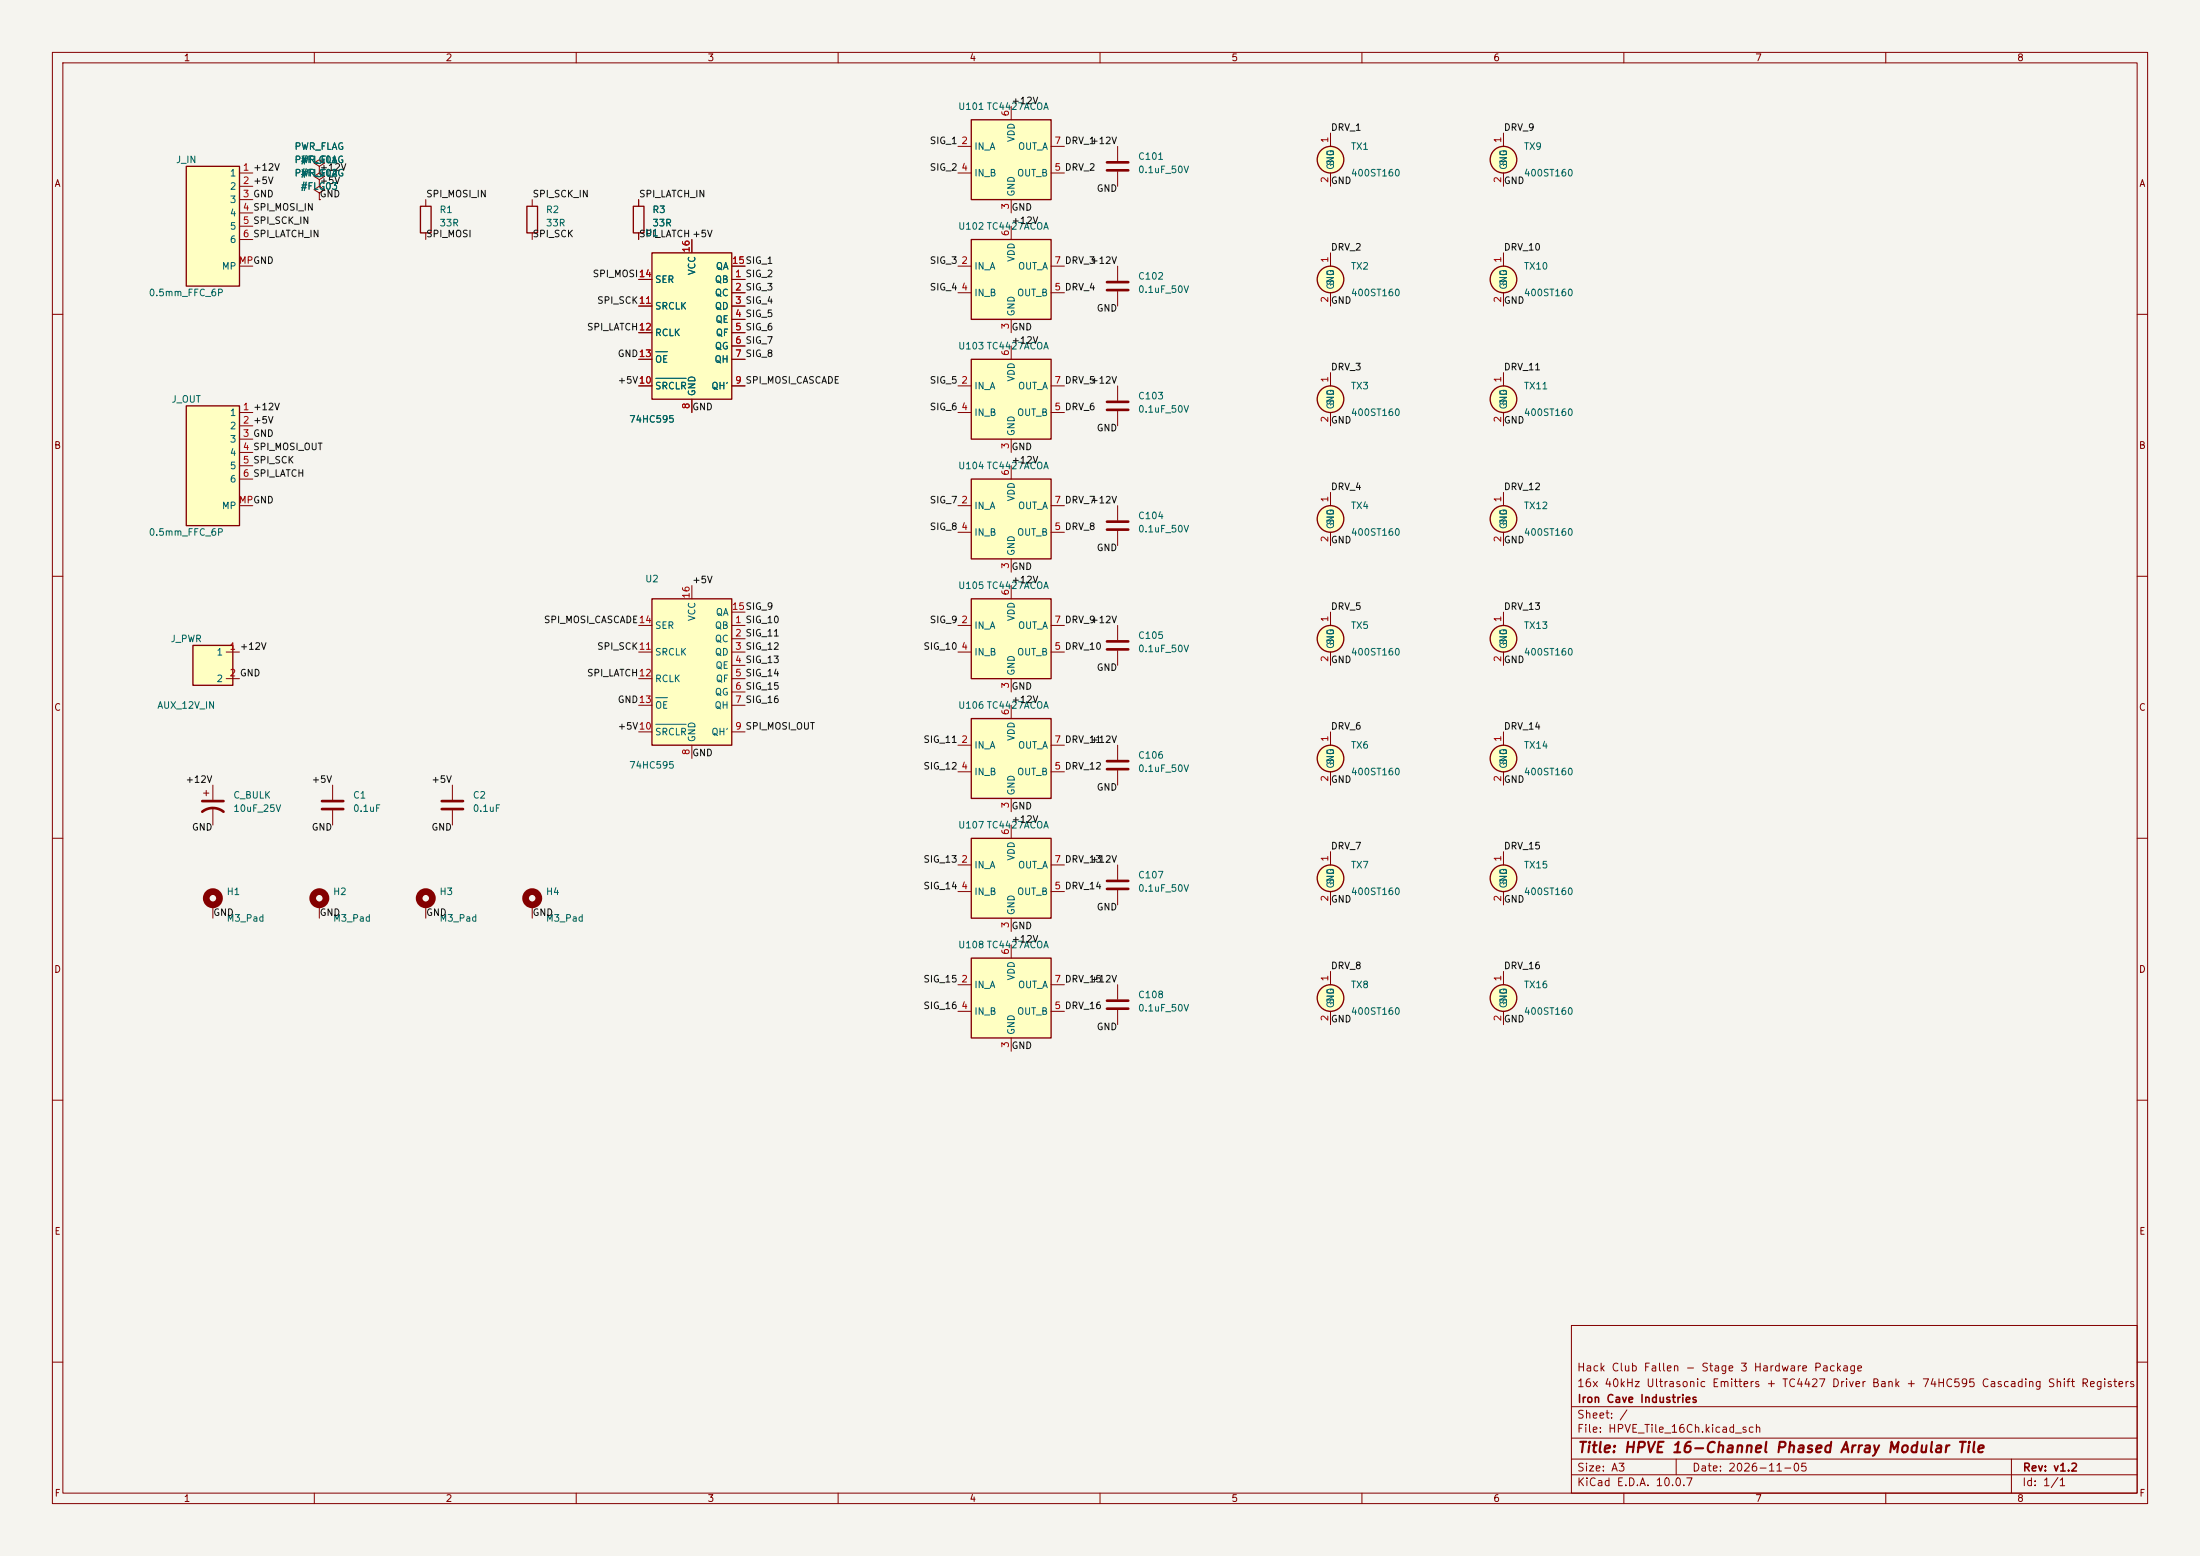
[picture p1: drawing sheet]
<svg xmlns="http://www.w3.org/2000/svg" width="420mm" height="297mm" viewBox="0 0 420 297" stroke-linecap="round" stroke-linejoin="round" font-family="sans-serif">
<path d="M0 0h420v297h-420z" fill="#f5f4ef" stroke="#f5f4ef" stroke-width=".19"/>
<g fill="none" stroke="#840000" stroke-width=".19">
<path d="M10 10h400v277h-400zM12 12h396v273h-396zM60 10v2M110 10v2M160 10v2M210 10v2M260 10v2M310 10v2M360 10v2M287 48.3v2.5M287 55.9v2.5M10 60h2"/>
<path d="M408 60h2M10 110h2M254 116.8v2.6M408 110h2M254 124.5v2.5M10 160h2M408 160h2M10 210h2M408 210h2M300 253h108v32h-108zM10 260h2M300 278.5h108"/>
<path d="M300 274.5h108M300 268.5h108M320 278.5v3M384 278.5v6.5M408 260h2M60 285v2M110 285v2M160 285v2M210 285v2M260 285v2M300 281.5h108M310 285v2"/>
<path d="M360 285v2"/>
</g>
<g fill="#ffffc2" stroke="#ffffc2" stroke-width=".19">
<circle cx="287" cy="53.3" r="2.54"/>
<circle cx="254" cy="121.9" r="2.54"/>
</g>
<g fill="none" stroke="#840000" stroke-width=".25">
<circle cx="287" cy="53.3" r="2.54"/>
<circle cx="254" cy="121.9" r="2.54"/>
</g>
<path d="M35.6 77.5h10.1v22.8h-10.1z" fill="#ffffc2"/>
<g fill="none" stroke="#840000" stroke-width=".25">
<path d="M80.3 39.4h2v5.1h-2zM100.6 39.4h2v5.1h-2zM35.6 77.5h10.1v22.8h-10.1z"/>
<circle cx="287" cy="30.5" r="2.54"/>
<circle cx="254" cy="76.2" r="2.54"/>
<circle cx="254" cy="99.1" r="2.54"/>
<circle cx="254" cy="144.8" r="2.54"/>
<circle cx="254" cy="167.6" r="2.54"/>
<circle cx="287" cy="167.6" r="2.54"/>
<circle cx="254" cy="190.5" r="2.54"/>
</g>
<g fill="none" stroke="#840000" stroke-width=".19">
<path d="M81.3 38.1v1.3M101.6 38.1v1.3M287 25.4v2.5M287 33v2.6M81.3 44.5v1.2M101.6 44.5v1.2M45.7 78.7h2.6M254 71.1v2.6M254 78.7v2.6M45.7 81.3h2.6M45.7 83.8h2.6M45.7 86.4h2.6"/>
<path d="M45.7 88.9h2.6M45.7 91.4h2.6M45.7 96.5h2.6M254 94v2.5M254 101.6v2.5M254 139.7v2.5M63.5 149.9v2.8M63.5 154.7v2.8M86.4 149.9v2.8M86.4 154.7v2.8M254 147.3v2.6M81.3 172.7v2.6"/>
<path d="M254 162.6v2.5M254 170.2v2.5M287 162.6v2.5M287 170.2v2.5M254 185.4v2.6M254 193v2.6"/>
</g>
<g fill="#ffffc2" stroke="#ffffc2" stroke-width=".19">
<circle cx="254" cy="76.2" r="2.54"/>
<circle cx="287" cy="30.5" r="2.54"/>
<circle cx="254" cy="144.8" r="2.54"/>
<circle cx="254" cy="167.6" r="2.54"/>
<circle cx="254" cy="99.1" r="2.54"/>
<circle cx="254" cy="190.5" r="2.54"/>
<circle cx="287" cy="167.6" r="2.54"/>
</g>
<circle cx="81.3" cy="171.4" r="1.27" fill="none" stroke="#840000" stroke-width="1.3"/>
<path d="M61.5 152.9h4M61.5 154.4h4M84.3 152.9h4.1M84.3 154.4h4.1" fill="none" stroke="#840000" stroke-width=".51"/>
<path d="M124.5 114.3h15.2v27.9h-15.2z" fill="#ffffc2"/>
<g fill="none" stroke="#840000" stroke-width=".25">
<path d="M124.5 114.3h15.2v27.9h-15.2z"/>
<circle cx="287" cy="121.9" r="2.54"/>
<circle cx="287" cy="190.5" r="2.54"/>
</g>
<g fill="none" stroke="#840000" stroke-width=".19">
<path d="M121.9 119.4h2.6M132.1 111.8v2.5M139.7 119.4h2.5M139.7 116.8h2.5M287 116.8v2.6M121.9 124.5h2.6M121.9 129.5h2.6M121.9 134.6h2.6M121.9 139.7h2.6M139.7 121.9h2.5M139.7 124.5h2.5M139.7 127h2.5"/>
<path d="M139.7 129.5h2.5M139.7 132.1h2.5M139.7 134.6h2.5M139.7 139.7h2.5M287 124.5v2.5M38.9 151.4h1M39.4 150.9v1M40.6 149.9v2.8M40.6 154.2v3.3M132.1 142.2v2.6M40.6 172.7v2.6M61 172.7v2.6"/>
<path d="M287 185.4v2.6M287 193v2.6"/>
</g>
<path d="M125.2 138.3h5.8M125.2 133.2h2.2" fill="none" stroke="#006464" stroke-width=".19"/>
<g fill="none" stroke="#840000" stroke-width="1.3">
<circle cx="40.6" cy="171.4" r="1.27"/>
<circle cx="61" cy="171.4" r="1.27"/>
</g>
<g fill="#ffffc2" stroke="#ffffc2" stroke-width=".19">
<circle cx="287" cy="190.5" r="2.54"/>
<circle cx="287" cy="121.9" r="2.54"/>
</g>
<path d="M38.6 154.9a3.3 3.3 0 0 1 4.1 0M38.6 152.9h4.1" fill="none" stroke="#840000" stroke-width=".51"/>
<path d="M36.8 123.2h7.6v7.6h-7.6z" fill="#ffffc2"/>
<g fill="none" stroke="#840000" stroke-width=".25">
<path d="M36.8 123.2h7.6v7.6h-7.6z"/>
<circle cx="287" cy="144.8" r="2.54"/>
</g>
<path d="M43.2 124.5h2.5M43.2 129.5h2.5M287 139.7v2.5M287 147.3v2.6M101.6 172.7v2.6" fill="none" stroke="#840000" stroke-width=".19"/>
<circle cx="101.6" cy="171.4" r="1.27" fill="none" stroke="#840000" stroke-width="1.3"/>
<circle cx="287" cy="144.8" r="2.54" fill="#ffffc2" stroke="#ffffc2" stroke-width=".19"/>
<path d="M124.5 48.3h15.2v27.9h-15.2z" fill="#ffffc2"/>
<g fill="none" stroke="#840000" stroke-width=".25">
<path d="M124.5 48.3h15.2v27.9h-15.2z"/>
<circle cx="287" cy="76.2" r="2.54"/>
</g>
<g fill="none" stroke="#840000" stroke-width=".19">
<path d="M121.9 53.3h2.6M121.9 58.4h2.6M132.1 45.7v2.6M139.7 53.3h2.5M139.7 55.9h2.5M139.7 58.4h2.5M139.7 50.8h2.5M121.9 63.5h2.6M121.9 68.6h2.6M121.9 73.7h2.6M132.1 76.2v2.5M139.7 61h2.5"/>
<path d="M139.7 63.5h2.5M139.7 66h2.5M139.7 68.6h2.5M139.7 73.7h2.5M287 71.1v2.6M287 78.7v2.6"/>
</g>
<path d="M125.2 72.2h5.8M125.2 67.1h2.2" fill="none" stroke="#006464" stroke-width=".19"/>
<circle cx="287" cy="76.2" r="2.54" fill="#ffffc2" stroke="#ffffc2" stroke-width=".19"/>
<path d="M185.4 182.9h15.3v15.2h-15.3z" fill="#ffffc2"/>
<g fill="none" stroke="#840000" stroke-width=".25">
<path d="M120.9 39.4h2v5.1h-2zM185.4 182.9h15.3v15.2h-15.3z"/>
<circle cx="254" cy="30.5" r="2.54"/>
<circle cx="254" cy="53.3" r="2.54"/>
<circle cx="287" cy="99.1" r="2.54"/>
</g>
<g fill="none" stroke="#840000" stroke-width=".19">
<path d="M121.9 38.1v1.3M254 25.4v2.5M254 33v2.6M121.9 44.5v1.2M254 48.3v2.5M254 55.9v2.5M287 94v2.5M287 101.6v2.5M182.9 188h2.5M182.9 193h2.5M193 180.3v2.6M193 198.1v2.6"/>
<path d="M200.7 188h2.5M200.7 193h2.5"/>
</g>
<g fill="#ffffc2" stroke="#ffffc2" stroke-width=".19">
<circle cx="254" cy="53.3" r="2.54"/>
<circle cx="254" cy="30.5" r="2.54"/>
<circle cx="287" cy="99.1" r="2.54"/>
</g>
<path d="M35.6 31.8h10.1v22.8h-10.1z" fill="#ffffc2"/>
<path d="M35.6 31.8h10.1v22.8h-10.1z" fill="none" stroke="#840000" stroke-width=".25"/>
<g fill="none" stroke="#840000" stroke-width=".19">
<path d="M45.7 33h2.6M45.7 35.6h2.6M45.7 38.1h2.6M61 36.8l1-.6-1-.6-1.1 .6 1.1 .6v1.3M61 38.1h.1M61 34.3l1-.6-1-.7-1.1 .7 1.1 .6v1.3M61 35.6h.1M61 31.8l1-.7-1-.6-1.1 .6 1.1 .7v1.2M61 33h.1M45.7 40.6h2.6M45.7 43.2h2.6M45.7 45.7h2.6"/>
<path d="M45.7 50.8h2.6"/>
</g>
<path d="M185.4 91.4h15.3v15.3h-15.3z" fill="#ffffc2"/>
<path d="M185.4 91.4h15.3v15.3h-15.3z" fill="none" stroke="#840000" stroke-width=".25"/>
<path d="M182.9 96.5h2.5M193 88.9v2.5M200.7 96.5h2.5M182.9 101.6h2.5M193 106.7v2.5M200.7 101.6h2.5" fill="none" stroke="#840000" stroke-width=".19"/>
<path d="M185.4 68.6h15.3v15.2h-15.3z" fill="#ffffc2"/>
<path d="M185.4 68.6h15.3v15.2h-15.3z" fill="none" stroke="#840000" stroke-width=".25"/>
<path d="M182.9 73.7h2.5M182.9 78.7h2.5M193 66v2.6M200.7 73.7h2.5M200.7 78.7h2.5M193 83.8v2.6" fill="none" stroke="#840000" stroke-width=".19"/>
<path d="M185.4 22.9h15.3v15.2h-15.3z" fill="#ffffc2"/>
<path d="M185.4 22.9h15.3v15.2h-15.3z" fill="none" stroke="#840000" stroke-width=".25"/>
<path d="M182.9 27.9h2.5M182.9 33h2.5M193 20.3v2.6M193 38.1v2.5M200.7 27.9h2.5M200.7 33h2.5M213.4 50.8v2.8M213.4 55.6v2.8" fill="none" stroke="#840000" stroke-width=".19"/>
<path d="M211.3 53.8h4.1M211.3 55.4h4.1" fill="none" stroke="#840000" stroke-width=".51"/>
<path d="M185.4 45.7h15.3v15.3h-15.3z" fill="#ffffc2"/>
<path d="M185.4 45.7h15.3v15.3h-15.3z" fill="none" stroke="#840000" stroke-width=".25"/>
<g fill="none" stroke="#840000" stroke-width=".19">
<path d="M213.4 27.9v2.8M213.4 32.8v2.8M182.9 50.8h2.5M182.9 55.9h2.5M193 43.2v2.5M200.7 50.8h2.5M200.7 55.9h2.5M193 61v2.5M213.4 73.7v2.8M213.4 78.5v2.8M213.4 96.5v2.8M213.4 101.3v2.8"/>
<path d="M213.4 165.1v2.8M213.4 169.9v2.8M213.4 188v2.8M213.4 192.8v2.8"/>
</g>
<path d="M211.3 31h4.1M211.3 32.5h4.1M211.3 76.7h4.1M211.3 78.2h4.1M211.3 99.6h4.1M211.3 101.1h4.1M211.3 168.1h4.1M211.3 169.7h4.1M211.3 191h4.1M211.3 192.5h4.1" fill="none" stroke="#840000" stroke-width=".51"/>
<path d="M185.4 160h15.3v15.3h-15.3z" fill="#ffffc2"/>
<path d="M185.4 160h15.3v15.3h-15.3z" fill="none" stroke="#840000" stroke-width=".25"/>
<path d="M213.4 119.4v2.8M213.4 124.2v2.8M193 157.5v2.5M213.4 142.2v2.8M213.4 147.1v2.8M182.9 165.1h2.5M182.9 170.2h2.5M193 175.3v2.5M200.7 165.1h2.5M200.7 170.2h2.5" fill="none" stroke="#840000" stroke-width=".19"/>
<path d="M211.3 122.4h4.1M211.3 124h4.1M211.3 145.3h4.1M211.3 146.8h4.1" fill="none" stroke="#840000" stroke-width=".51"/>
<path d="M185.4 137.2h15.3v15.2h-15.3z" fill="#ffffc2"/>
<path d="M185.4 137.2h15.3v15.2h-15.3z" fill="none" stroke="#840000" stroke-width=".25"/>
<path d="M193 134.6v2.6M182.9 142.2h2.5M182.9 147.3h2.5M193 152.4v2.5M200.7 142.2h2.5M200.7 147.3h2.5" fill="none" stroke="#840000" stroke-width=".19"/>
<path d="M185.4 114.3h15.3v15.2h-15.3z" fill="#ffffc2"/>
<path d="M185.4 114.3h15.3v15.2h-15.3z" fill="none" stroke="#840000" stroke-width=".25"/>
<g fill="none" stroke="#840000" stroke-width=".19">
<path d="M61 38.1h.1M61 35.6h.1M61 33h.1M121.9 38.1v1.3M121.9 53.3h2.6M121.9 58.4h2.6M121.9 44.5v1.2M132.1 45.7v2.6M139.7 53.3h2.5M139.7 55.9h2.5M139.7 58.4h2.5M139.7 50.8h2.5"/>
<path d="M121.9 63.5h2.6M121.9 68.6h2.6M121.9 73.7h2.6M132.1 76.2v2.5M139.7 61h2.5M139.7 63.5h2.5M139.7 66h2.5M139.7 68.6h2.5M139.7 73.7h2.5M182.9 119.4h2.5M193 111.8v2.5M200.7 119.4h2.5"/>
<path d="M182.9 124.5h2.5M193 129.5v2.6M200.7 124.5h2.5"/>
</g>
<path d="M125.2 72.2h5.8M125.2 67.1h2.2" fill="none" stroke="#006464" stroke-width=".19"/>
<text font-size="2" fill="#840000" x="301" y="277.8">Title: HPVE 16-Channel Phased Array Modular Tile</text>
<g font-size="1.5" fill="#840000">
<text x="300.9" y="262.1">Hack Club Fallen - Stage 3 Hardware Package</text>
<text x="300.9" y="265.1">16x 40kHz Ultrasonic Emitters + TC4427 Driver Bank + 74HC595 Cascading Shift Registers</text>
<text x="301" y="268.1">Iron Cave Industries</text>
<text x="300.9" y="273.8">File: HPVE_Tile_16Ch.kicad_sch</text>
<text x="300.9" y="271.1">Sheet: /</text>
<text x="300.9" y="281.2">Size: A3</text>
<text x="322.9" y="281.2">Date: 2026-11-05</text>
<text x="386" y="281.2">Rev: v1.2</text>
<text x="300.9" y="284">KiCad E.D.A. 10.0.7</text>
<text x="385.9" y="284">Id: 1/1</text>
</g>
<g font-size="1.3" fill="#840000">
<text x="35" y="12">1</text>
<text x="85" y="12">2</text>
<text x="135" y="12">3</text>
<text x="185" y="12">4</text>
<text x="235" y="12">5</text>
<text x="285" y="12">6</text>
<text x="335" y="12">7</text>
<text x="385" y="12">8</text>
<text x="10.3" y="36">A</text>
<text x="408.3" y="36">A</text>
<text x="10.2" y="86">B</text>
<text x="408.2" y="86">B</text>
<text x="10.2" y="136">C</text>
<text x="408.2" y="136">C</text>
<text x="10.2" y="186">D</text>
<text x="408.2" y="186">D</text>
<text x="10.3" y="236">E</text>
<text x="408.3" y="236">E</text>
<text x="10.3" y="286">F</text>
<text x="35" y="287">1</text>
<text x="85" y="287">2</text>
<text x="135" y="287">3</text>
<text x="185" y="287">4</text>
<text x="235" y="287">5</text>
<text x="285" y="287">6</text>
<text x="335" y="287">7</text>
<text x="385" y="287">8</text>
<text x="408.3" y="286">F</text>
</g>
<g font-size="1.3" fill="#006464">
<text x="182.8" y="21.3">U101 TC4427ACOA</text>
<text x="56.1" y="28.9">PWR_FLAG</text>
<text x="185.9" y="28.9">IN_A</text>
<text x="194" y="27.2" transform="rotate(-90 194 27.2)">VDD</text>
<text x="194.2" y="28.9">OUT_A</text>
<text x="257.8" y="28.9">TX1</text>
<text x="290.8" y="28.9">TX9</text>
<text x="33.5" y="31.4">J_IN</text>
<text x="43.8" y="34">1</text>
<text x="56.1" y="34">PWR_FLAG</text>
<text x="56.1" y="31.4">PWR_FLAG</text>
<text x="57.3" y="34">#FLG02</text>
<text x="57.3" y="31.4">#FLG01</text>
<text x="185.9" y="34">IN_B</text>
<text x="194.1" y="34">OUT_B</text>
<text x="217.2" y="30.8">C101</text>
<text x="217.2" y="33.4">0.1uF_50V</text>
<text x="255" y="32.5" transform="rotate(-90 255 32.5)">GND</text>
<text x="255" y="31.8" transform="rotate(-90 255 31.8)">SIG</text>
<text x="257.8" y="34">400ST160</text>
<text x="288" y="32.5" transform="rotate(-90 288 32.5)">GND</text>
<text x="288" y="31.8" transform="rotate(-90 288 31.8)">SIG</text>
<text x="290.8" y="34">400ST160</text>
<text x="43.8" y="36.5">2</text>
<text x="43.8" y="39.1">3</text>
<text x="43.8" y="41.6">4</text>
<text x="57.3" y="36.5">#FLG03</text>
<text x="83.8" y="41">R1</text>
<text x="104.1" y="41">R2</text>
<text x="124.4" y="41">R3</text>
<text x="194" y="37.6" transform="rotate(-90 194 37.6)">GND</text>
<text x="43.8" y="44.1">5</text>
<text x="43.8" y="46.7">6</text>
<text x="83.8" y="43.5">33R</text>
<text x="104.1" y="43.5">33R</text>
<text x="123.1" y="45.4">U1</text>
<text x="124.4" y="43.5">33R</text>
<text x="182.8" y="44.1">U102 TC4427ACOA</text>
<text x="42.3" y="51.8">MP</text>
<text x="133" y="52.6" transform="rotate(-90 133 52.6)">VCC</text>
<text x="136.5" y="51.8">QA</text>
<text x="185.9" y="51.8">IN_A</text>
<text x="194" y="50.1" transform="rotate(-90 194 50.1)">VDD</text>
<text x="194.2" y="51.8">OUT_A</text>
<text x="217.2" y="53.7">C102</text>
<text x="257.8" y="51.8">TX2</text>
<text x="290.8" y="51.8">TX10</text>
<text x="28.3" y="56.8">0.5mm_FFC_6P</text>
<text x="124.9" y="59.4">SRCLK</text>
<text x="124.9" y="54.3">SER</text>
<text x="136.4" y="54.3">QB</text>
<text x="136.4" y="56.8">QC</text>
<text x="136.4" y="59.4">QD</text>
<text x="185.9" y="56.8">IN_B</text>
<text x="194.1" y="56.8">OUT_B</text>
<text x="217.2" y="56.2">0.1uF_50V</text>
<text x="255" y="55.4" transform="rotate(-90 255 55.4)">GND</text>
<text x="255" y="54.6" transform="rotate(-90 255 54.6)">SIG</text>
<text x="257.8" y="56.8">400ST160</text>
<text x="288" y="55.4" transform="rotate(-90 288 55.4)">GND</text>
<text x="288" y="54.6" transform="rotate(-90 288 54.6)">SIG</text>
<text x="290.8" y="56.8">400ST160</text>
<text x="124.9" y="64.5">RCLK</text>
<text x="136.5" y="61.9">QE</text>
<text x="136.5" y="64.5">QF</text>
<text x="194" y="60.5" transform="rotate(-90 194 60.5)">GND</text>
<text x="124.9" y="69.5">OE</text>
<text x="136.3" y="69.5">QH</text>
<text x="136.4" y="67">QG</text>
<text x="182.8" y="67">U103 TC4427ACOA</text>
<text x="32.7" y="77.2">J_OUT</text>
<text x="124.9" y="74.6">SRCLR</text>
<text x="133" y="75.7" transform="rotate(-90 133 75.7)">GND</text>
<text x="135.7" y="74.6">QH'</text>
<text x="185.9" y="74.6">IN_A</text>
<text x="194" y="72.9" transform="rotate(-90 194 72.9)">VDD</text>
<text x="194.2" y="74.6">OUT_A</text>
<text x="217.2" y="76.5">C103</text>
<text x="255" y="77.5" transform="rotate(-90 255 77.5)">SIG</text>
<text x="257.8" y="74.6">TX3</text>
<text x="288" y="77.5" transform="rotate(-90 288 77.5)">SIG</text>
<text x="290.8" y="74.6">TX11</text>
<text x="43.8" y="79.7">1</text>
<text x="43.8" y="82.2">2</text>
<text x="120" y="81">74HC595</text>
<text x="185.9" y="79.7">IN_B</text>
<text x="194" y="83.3" transform="rotate(-90 194 83.3)">GND</text>
<text x="194.1" y="79.7">OUT_B</text>
<text x="217.2" y="79.1">0.1uF_50V</text>
<text x="255" y="78.3" transform="rotate(-90 255 78.3)">GND</text>
<text x="257.8" y="79.7">400ST160</text>
<text x="288" y="78.3" transform="rotate(-90 288 78.3)">GND</text>
<text x="290.8" y="79.7">400ST160</text>
<text x="43.8" y="84.8">3</text>
<text x="43.8" y="87.3">4</text>
<text x="43.8" y="89.9">5</text>
<text x="182.8" y="89.9">U104 TC4427ACOA</text>
<text x="43.8" y="92.4">6</text>
<text x="194" y="95.8" transform="rotate(-90 194 95.8)">VDD</text>
<text x="42.3" y="97.5">MP</text>
<text x="185.9" y="97.5">IN_A</text>
<text x="194.2" y="97.5">OUT_A</text>
<text x="217.2" y="99.4">C104</text>
<text x="217.2" y="101.9">0.1uF_50V</text>
<text x="255" y="101.1" transform="rotate(-90 255 101.1)">GND</text>
<text x="255" y="100.3" transform="rotate(-90 255 100.3)">SIG</text>
<text x="257.8" y="97.5">TX4</text>
<text x="288" y="101.1" transform="rotate(-90 288 101.1)">GND</text>
<text x="288" y="100.3" transform="rotate(-90 288 100.3)">SIG</text>
<text x="290.8" y="97.5">TX12</text>
<text x="28.3" y="102.6">0.5mm_FFC_6P</text>
<text x="185.9" y="102.6">IN_B</text>
<text x="194" y="106.2" transform="rotate(-90 194 106.2)">GND</text>
<text x="194.1" y="102.6">OUT_B</text>
<text x="257.8" y="102.6">400ST160</text>
<text x="290.8" y="102.6">400ST160</text>
<text x="123.1" y="111.5">U2</text>
<text x="182.8" y="112.7">U105 TC4427ACOA</text>
<text x="133" y="118.7" transform="rotate(-90 133 118.7)">VCC</text>
<text x="136.5" y="117.8">QA</text>
<text x="194" y="118.7" transform="rotate(-90 194 118.7)">VDD</text>
<text x="32.5" y="122.9">J_PWR</text>
<text x="41.2" y="125.4">1</text>
<text x="124.9" y="125.4">SRCLK</text>
<text x="124.9" y="120.3">SER</text>
<text x="136.4" y="120.3">QB</text>
<text x="136.4" y="122.9">QC</text>
<text x="136.4" y="125.4">QD</text>
<text x="185.9" y="120.3">IN_A</text>
<text x="185.9" y="125.4">IN_B</text>
<text x="194.1" y="125.4">OUT_B</text>
<text x="194.2" y="120.3">OUT_A</text>
<text x="217.2" y="122.3">C105</text>
<text x="217.2" y="124.8">0.1uF_50V</text>
<text x="255" y="124" transform="rotate(-90 255 124)">GND</text>
<text x="255" y="123.2" transform="rotate(-90 255 123.2)">SIG</text>
<text x="257.8" y="120.3">TX5</text>
<text x="257.8" y="125.4">400ST160</text>
<text x="288" y="124" transform="rotate(-90 288 124)">GND</text>
<text x="288" y="123.2" transform="rotate(-90 288 123.2)">SIG</text>
<text x="290.8" y="120.3">TX13</text>
<text x="290.8" y="125.4">400ST160</text>
<text x="41.2" y="130.5">2</text>
<text x="124.9" y="130.5">RCLK</text>
<text x="136.5" y="128">QE</text>
<text x="136.5" y="130.5">QF</text>
<text x="194" y="129.1" transform="rotate(-90 194 129.1)">GND</text>
<text x="29.9" y="135.6">AUX_12V_IN</text>
<text x="124.9" y="135.6">OE</text>
<text x="136.3" y="135.6">QH</text>
<text x="136.4" y="133">QG</text>
<text x="182.8" y="135.6">U106 TC4427ACOA</text>
<text x="124.9" y="140.7">SRCLR</text>
<text x="133" y="141.8" transform="rotate(-90 133 141.8)">GND</text>
<text x="135.7" y="140.7">QH'</text>
<text x="185.9" y="143.2">IN_A</text>
<text x="194" y="141.5" transform="rotate(-90 194 141.5)">VDD</text>
<text x="194.2" y="143.2">OUT_A</text>
<text x="257.8" y="143.2">TX6</text>
<text x="290.8" y="143.2">TX14</text>
<text x="120" y="147">74HC595</text>
<text x="185.9" y="148.3">IN_B</text>
<text x="194.1" y="148.3">OUT_B</text>
<text x="217.2" y="145.1">C106</text>
<text x="217.2" y="147.7">0.1uF_50V</text>
<text x="255" y="146.8" transform="rotate(-90 255 146.8)">GND</text>
<text x="255" y="146.1" transform="rotate(-90 255 146.1)">SIG</text>
<text x="257.8" y="148.3">400ST160</text>
<text x="288" y="146.8" transform="rotate(-90 288 146.8)">GND</text>
<text x="288" y="146.1" transform="rotate(-90 288 146.1)">SIG</text>
<text x="290.8" y="148.3">400ST160</text>
<text x="44.4" y="152.7">C_BULK</text>
<text x="44.4" y="155.3">10uF_25V</text>
<text x="67.3" y="152.7">C1</text>
<text x="67.3" y="155.3">0.1uF</text>
<text x="90.2" y="152.7">C2</text>
<text x="90.2" y="155.3">0.1uF</text>
<text x="194" y="151.9" transform="rotate(-90 194 151.9)">GND</text>
<text x="182.8" y="158.4">U107 TC4427ACOA</text>
<text x="185.9" y="166.1">IN_A</text>
<text x="194" y="164.4" transform="rotate(-90 194 164.4)">VDD</text>
<text x="194.2" y="166.1">OUT_A</text>
<text x="217.2" y="168">C107</text>
<text x="257.8" y="166.1">TX7</text>
<text x="290.8" y="166.1">TX15</text>
<text x="43.2" y="171.1">H1</text>
<text x="63.5" y="171.1">H2</text>
<text x="83.8" y="171.1">H3</text>
<text x="104.1" y="171.1">H4</text>
<text x="185.9" y="171.1">IN_B</text>
<text x="194.1" y="171.1">OUT_B</text>
<text x="217.2" y="170.5">0.1uF_50V</text>
<text x="255" y="169.7" transform="rotate(-90 255 169.7)">GND</text>
<text x="255" y="168.9" transform="rotate(-90 255 168.9)">SIG</text>
<text x="257.8" y="171.1">400ST160</text>
<text x="288" y="169.7" transform="rotate(-90 288 169.7)">GND</text>
<text x="288" y="168.9" transform="rotate(-90 288 168.9)">SIG</text>
<text x="290.8" y="171.1">400ST160</text>
<text x="43.2" y="176.2">M3_Pad</text>
<text x="63.5" y="176.2">M3_Pad</text>
<text x="83.8" y="176.2">M3_Pad</text>
<text x="104.1" y="176.2">M3_Pad</text>
<text x="194" y="174.8" transform="rotate(-90 194 174.8)">GND</text>
<text x="182.8" y="181.3">U108 TC4427ACOA</text>
<text x="185.9" y="188.9">IN_A</text>
<text x="194" y="187.2" transform="rotate(-90 194 187.2)">VDD</text>
<text x="194.2" y="188.9">OUT_A</text>
<text x="217.2" y="190.8">C108</text>
<text x="255" y="191.8" transform="rotate(-90 255 191.8)">SIG</text>
<text x="257.8" y="188.9">TX8</text>
<text x="288" y="191.8" transform="rotate(-90 288 191.8)">SIG</text>
<text x="290.8" y="188.9">TX16</text>
<text x="185.9" y="194">IN_B</text>
<text x="194" y="197.6" transform="rotate(-90 194 197.6)">GND</text>
<text x="194.1" y="194">OUT_B</text>
<text x="217.2" y="193.4">0.1uF_50V</text>
<text x="255" y="192.6" transform="rotate(-90 255 192.6)">GND</text>
<text x="257.8" y="194">400ST160</text>
<text x="288" y="192.6" transform="rotate(-90 288 192.6)">GND</text>
<text x="290.8" y="194">400ST160</text>
</g>
<g font-size="1.3" fill="#a90000">
<text x="192.9" y="22.3" transform="rotate(-90 192.9 22.3)">6</text>
<text x="183.4" y="27.8">2</text>
<text x="201.2" y="27.8">7 DRV_1</text>
<text x="253.9" y="27.4" transform="rotate(-90 253.9 27.4)">1</text>
<text x="286.9" y="27.4" transform="rotate(-90 286.9 27.4)">1</text>
<text x="46.3" y="32.9">1 +12V</text>
<text x="46.3" y="35.4">2 +5V</text>
<text x="183.4" y="32.9">4</text>
<text x="201.2" y="32.9">5 DRV_2</text>
<text x="253.9" y="35" transform="rotate(-90 253.9 35)">2</text>
<text x="286.9" y="35" transform="rotate(-90 286.9 35)">2</text>
<text x="46.3" y="38">3 GND</text>
<text x="46.3" y="40.5">4 SPI_MOSI_IN</text>
<text x="192.9" y="40.1" transform="rotate(-90 192.9 40.1)">3</text>
<text x="46.3" y="43">5 SPI_SCK_IN</text>
<text x="46.3" y="45.6">6 SPI_LATCH_IN</text>
<text x="192.9" y="45.2" transform="rotate(-90 192.9 45.2)">6</text>
<text x="45.5" y="50.7">MPGND</text>
<text x="121.9" y="53.2">14</text>
<text x="131.9" y="48.3" transform="rotate(-90 131.9 48.3)">16</text>
<text x="139.6" y="50.7">15SIG_1</text>
<text x="139.6" y="50.7">15</text>
<text x="140.2" y="53.2">1 SIG_2</text>
<text x="140.2" y="53.2">1</text>
<text x="183.4" y="50.7">2</text>
<text x="201.2" y="50.7">7 DRV_3</text>
<text x="253.9" y="50.3" transform="rotate(-90 253.9 50.3)">1</text>
<text x="286.9" y="50.3" transform="rotate(-90 286.9 50.3)">1</text>
<text x="121.9" y="58.3">11</text>
<text x="140.2" y="55.7">2 SIG_3</text>
<text x="140.2" y="58.3">3 SIG_4</text>
<text x="140.2" y="55.7">2</text>
<text x="140.2" y="58.3">3</text>
<text x="183.4" y="55.7">4</text>
<text x="201.2" y="55.7">5 DRV_4</text>
<text x="253.9" y="57.9" transform="rotate(-90 253.9 57.9)">2</text>
<text x="286.9" y="57.9" transform="rotate(-90 286.9 57.9)">2</text>
<text x="121.9" y="63.4">12</text>
<text x="140.2" y="60.8">4 SIG_5</text>
<text x="140.2" y="63.4">5 SIG_6</text>
<text x="140.2" y="65.9">6 SIG_7</text>
<text x="140.2" y="60.8">4</text>
<text x="140.2" y="63.4">5</text>
<text x="140.2" y="65.9">6</text>
<text x="192.9" y="63" transform="rotate(-90 192.9 63)">3</text>
<text x="121.9" y="68.4">13</text>
<text x="140.2" y="68.4">7 SIG_8</text>
<text x="140.2" y="68.4">7</text>
<text x="192.9" y="68" transform="rotate(-90 192.9 68)">6</text>
<text x="121.9" y="73.5">10</text>
<text x="140.2" y="73.5">9 SPI_MOSI_CASCADE</text>
<text x="140.2" y="73.5">9</text>
<text x="183.4" y="73.5">2</text>
<text x="201.2" y="73.5">7 DRV_5</text>
<text x="253.9" y="73.1" transform="rotate(-90 253.9 73.1)">1</text>
<text x="286.9" y="73.1" transform="rotate(-90 286.9 73.1)">1</text>
<text x="46.3" y="78.6">1 +12V</text>
<text x="46.3" y="81.1">2 +5V</text>
<text x="46.3" y="83.7">3 GND</text>
<text x="131.9" y="78.2" transform="rotate(-90 131.9 78.2)">8</text>
<text x="183.4" y="78.6">4</text>
<text x="201.2" y="78.6">5 DRV_6</text>
<text x="253.9" y="80.7" transform="rotate(-90 253.9 80.7)">2</text>
<text x="286.9" y="80.7" transform="rotate(-90 286.9 80.7)">2</text>
<text x="46.3" y="86.2">4 SPI_MOSI_OUT</text>
<text x="46.3" y="88.8">5 SPI_SCK</text>
<text x="192.9" y="85.8" transform="rotate(-90 192.9 85.8)">3</text>
<text x="46.3" y="91.3">6 SPI_LATCH</text>
<text x="192.9" y="90.9" transform="rotate(-90 192.9 90.9)">6</text>
<text x="253.9" y="96" transform="rotate(-90 253.9 96)">1</text>
<text x="286.9" y="96" transform="rotate(-90 286.9 96)">1</text>
<text x="45.5" y="96.4">MPGND</text>
<text x="183.4" y="96.4">2</text>
<text x="183.4" y="101.5">4</text>
<text x="201.2" y="101.5">5 DRV_8</text>
<text x="201.2" y="96.4">7 DRV_7</text>
<text x="253.9" y="103.6" transform="rotate(-90 253.9 103.6)">2</text>
<text x="286.9" y="103.6" transform="rotate(-90 286.9 103.6)">2</text>
<text x="192.9" y="113.8" transform="rotate(-90 192.9 113.8)">6</text>
<text x="192.9" y="108.7" transform="rotate(-90 192.9 108.7)">3</text>
<text x="131.9" y="114.4" transform="rotate(-90 131.9 114.4)">16</text>
<text x="139.6" y="116.7">15SIG_9</text>
<text x="140.2" y="119.2">1 SIG_10</text>
<text x="183.4" y="119.2">2</text>
<text x="201.2" y="119.2">7 DRV_9</text>
<text x="253.9" y="118.8" transform="rotate(-90 253.9 118.8)">1</text>
<text x="286.9" y="118.8" transform="rotate(-90 286.9 118.8)">1</text>
<text x="43.7" y="124.3">1 +12V</text>
<text x="140.2" y="121.8">2 SIG_11</text>
<text x="140.2" y="124.3">3 SIG_12</text>
<text x="183.4" y="124.3">4</text>
<text x="201.2" y="124.3">5 DRV_10</text>
<text x="43.7" y="129.4">2 GND</text>
<text x="140.2" y="126.9">4 SIG_13</text>
<text x="140.2" y="129.4">5 SIG_14</text>
<text x="140.2" y="131.9">6 SIG_15</text>
<text x="192.9" y="131.5" transform="rotate(-90 192.9 131.5)">3</text>
<text x="253.9" y="126.5" transform="rotate(-90 253.9 126.5)">2</text>
<text x="286.9" y="126.5" transform="rotate(-90 286.9 126.5)">2</text>
<text x="140.2" y="134.5">7 SIG_16</text>
<text x="192.9" y="136.6" transform="rotate(-90 192.9 136.6)">6</text>
<text x="140.2" y="139.6">9 SPI_MOSI_OUT</text>
<text x="183.4" y="142.1">2</text>
<text x="201.2" y="142.1">7 DRV_11</text>
<text x="253.9" y="141.7" transform="rotate(-90 253.9 141.7)">1</text>
<text x="286.9" y="141.7" transform="rotate(-90 286.9 141.7)">1</text>
<text x="131.9" y="144.2" transform="rotate(-90 131.9 144.2)">8</text>
<text x="183.4" y="147.2">4</text>
<text x="201.2" y="147.2">5 DRV_12</text>
<text x="253.9" y="149.3" transform="rotate(-90 253.9 149.3)">2</text>
<text x="286.9" y="149.3" transform="rotate(-90 286.9 149.3)">2</text>
<text x="192.9" y="154.4" transform="rotate(-90 192.9 154.4)">3</text>
<text x="192.9" y="159.5" transform="rotate(-90 192.9 159.5)">6</text>
<text x="183.4" y="165">2</text>
<text x="201.2" y="165">7 DRV_13</text>
<text x="253.9" y="164.6" transform="rotate(-90 253.9 164.6)">1</text>
<text x="286.9" y="164.6" transform="rotate(-90 286.9 164.6)">1</text>
<text x="183.4" y="170">4</text>
<text x="201.2" y="170">5 DRV_14</text>
<text x="253.9" y="172.2" transform="rotate(-90 253.9 172.2)">2</text>
<text x="286.9" y="172.2" transform="rotate(-90 286.9 172.2)">2</text>
<text x="192.9" y="177.3" transform="rotate(-90 192.9 177.3)">3</text>
<text x="192.9" y="182.3" transform="rotate(-90 192.9 182.3)">6</text>
<text x="183.4" y="187.8">2</text>
<text x="201.2" y="187.8">7 DRV_15</text>
<text x="253.9" y="187.4" transform="rotate(-90 253.9 187.4)">1</text>
<text x="286.9" y="187.4" transform="rotate(-90 286.9 187.4)">1</text>
<text x="183.4" y="192.9">4</text>
<text x="201.2" y="192.9">5 DRV_16</text>
<text x="253.9" y="195" transform="rotate(-90 253.9 195)">2</text>
<text x="286.9" y="195" transform="rotate(-90 286.9 195)">2</text>
<text x="192.9" y="200.1" transform="rotate(-90 192.9 200.1)">3</text>
</g>
<g font-size="1.3" fill="#0f0f0f">
<text x="193" y="20.2">+12V</text>
<text x="177.4" y="27.8">SIG_1</text>
<text x="208.1" y="27.8">+12V</text>
<text x="254" y="25.3">DRV_1</text>
<text x="287" y="25.3">DRV_9</text>
<text x="60.9" y="32.9">+12V</text>
<text x="60.9" y="35.4">+5V</text>
<text x="177.4" y="32.9">SIG_2</text>
<text x="254" y="35.4">GND</text>
<text x="287" y="35.4">GND</text>
<text x="60.9" y="38">GND</text>
<text x="81.3" y="38">SPI_MOSI_IN</text>
<text x="101.6" y="38">SPI_SCK_IN</text>
<text x="121.9" y="38">SPI_LATCH_IN</text>
<text x="193" y="40.5">GND</text>
<text x="209.3" y="36.9">GND</text>
<text x="81.3" y="45.6">SPI_MOSI</text>
<text x="101.6" y="45.6">SPI_SCK</text>
<text x="121.9" y="45.6">SPI_LATCH +5V</text>
<text x="193" y="43.1">+12V</text>
<text x="113" y="53.2">SPI_MOSI14</text>
<text x="177.4" y="50.7">SIG_3</text>
<text x="208.1" y="50.7">+12V</text>
<text x="254" y="48.1">DRV_2</text>
<text x="287" y="48.1">DRV_10</text>
<text x="113.9" y="58.3">SPI_SCK11</text>
<text x="177.4" y="55.8">SIG_4</text>
<text x="209.3" y="59.8">GND</text>
<text x="254" y="58.3">GND</text>
<text x="287" y="58.3">GND</text>
<text x="112" y="63.4">SPI_LATCH12</text>
<text x="193" y="63.4">GND</text>
<text x="193" y="65.9">+12V</text>
<text x="117.8" y="68.5">GND13</text>
<text x="254" y="71">DRV_3</text>
<text x="287" y="71">DRV_11</text>
<text x="117.8" y="73.5">+5V10</text>
<text x="177.4" y="73.5">SIG_5</text>
<text x="208.1" y="73.5">+12V</text>
<text x="132.1" y="78.6">GND</text>
<text x="177.4" y="78.6">SIG_6</text>
<text x="209.3" y="82.6">GND</text>
<text x="254" y="81.2">GND</text>
<text x="287" y="81.2">GND</text>
<text x="193" y="88.8">+12V</text>
<text x="193" y="86.2">GND</text>
<text x="254" y="93.9">DRV_4</text>
<text x="287" y="93.9">DRV_12</text>
<text x="177.4" y="96.4">SIG_7</text>
<text x="177.4" y="101.5">SIG_8</text>
<text x="208.1" y="96.4">+12V</text>
<text x="209.3" y="105.5">GND</text>
<text x="254" y="104">GND</text>
<text x="287" y="104">GND</text>
<text x="132.1" y="111.6">+5V</text>
<text x="193" y="109.1">GND</text>
<text x="193" y="111.6">+12V</text>
<text x="103.7" y="119.3">SPI_MOSI_CASCADE14</text>
<text x="177.4" y="119.3">SIG_9</text>
<text x="208.1" y="119.3">+12V</text>
<text x="254" y="116.7">DRV_5</text>
<text x="287" y="116.7">DRV_13</text>
<text x="113.9" y="124.3">SPI_SCK11</text>
<text x="176.2" y="124.3">SIG_10</text>
<text x="112" y="129.4">SPI_LATCH12</text>
<text x="193" y="132">GND</text>
<text x="209.3" y="128.4">GND</text>
<text x="254" y="126.9">GND</text>
<text x="287" y="126.9">GND</text>
<text x="117.8" y="134.5">GND13</text>
<text x="193" y="134.5">+12V</text>
<text x="117.8" y="139.6">+5V10</text>
<text x="176.2" y="142.1">SIG_11</text>
<text x="208.1" y="142.1">+12V</text>
<text x="254" y="139.6">DRV_6</text>
<text x="287" y="139.6">DRV_14</text>
<text x="35.3" y="149.7">+12V</text>
<text x="59.4" y="149.7">+5V</text>
<text x="82.3" y="149.7">+5V</text>
<text x="132.1" y="144.7">GND</text>
<text x="176.2" y="147.2">SIG_12</text>
<text x="254" y="149.7">GND</text>
<text x="287" y="149.7">GND</text>
<text x="193" y="154.8">GND</text>
<text x="209.3" y="151.2">GND</text>
<text x="36.5" y="158.8">GND</text>
<text x="59.4" y="158.8">GND</text>
<text x="82.3" y="158.8">GND</text>
<text x="193" y="157.4">+12V</text>
<text x="176.2" y="165">SIG_13</text>
<text x="208.1" y="165">+12V</text>
<text x="254" y="162.4">DRV_7</text>
<text x="287" y="162.4">DRV_15</text>
<text x="176.2" y="170.1">SIG_14</text>
<text x="254" y="172.6">GND</text>
<text x="287" y="172.6">GND</text>
<text x="40.6" y="175.1">GND</text>
<text x="60.9" y="175.1">GND</text>
<text x="81.3" y="175.1">GND</text>
<text x="101.6" y="175.1">GND</text>
<text x="193" y="177.7">GND</text>
<text x="209.3" y="174.1">GND</text>
<text x="193" y="180.2">+12V</text>
<text x="254" y="185.3">DRV_8</text>
<text x="287" y="185.3">DRV_16</text>
<text x="176.2" y="187.8">SIG_15</text>
<text x="208.1" y="187.8">+12V</text>
<text x="176.2" y="192.9">SIG_16</text>
<text x="209.3" y="196.9">GND</text>
<text x="254" y="195.5">GND</text>
<text x="287" y="195.5">GND</text>
<text x="193" y="200.5">GND</text>
</g>
</svg>
